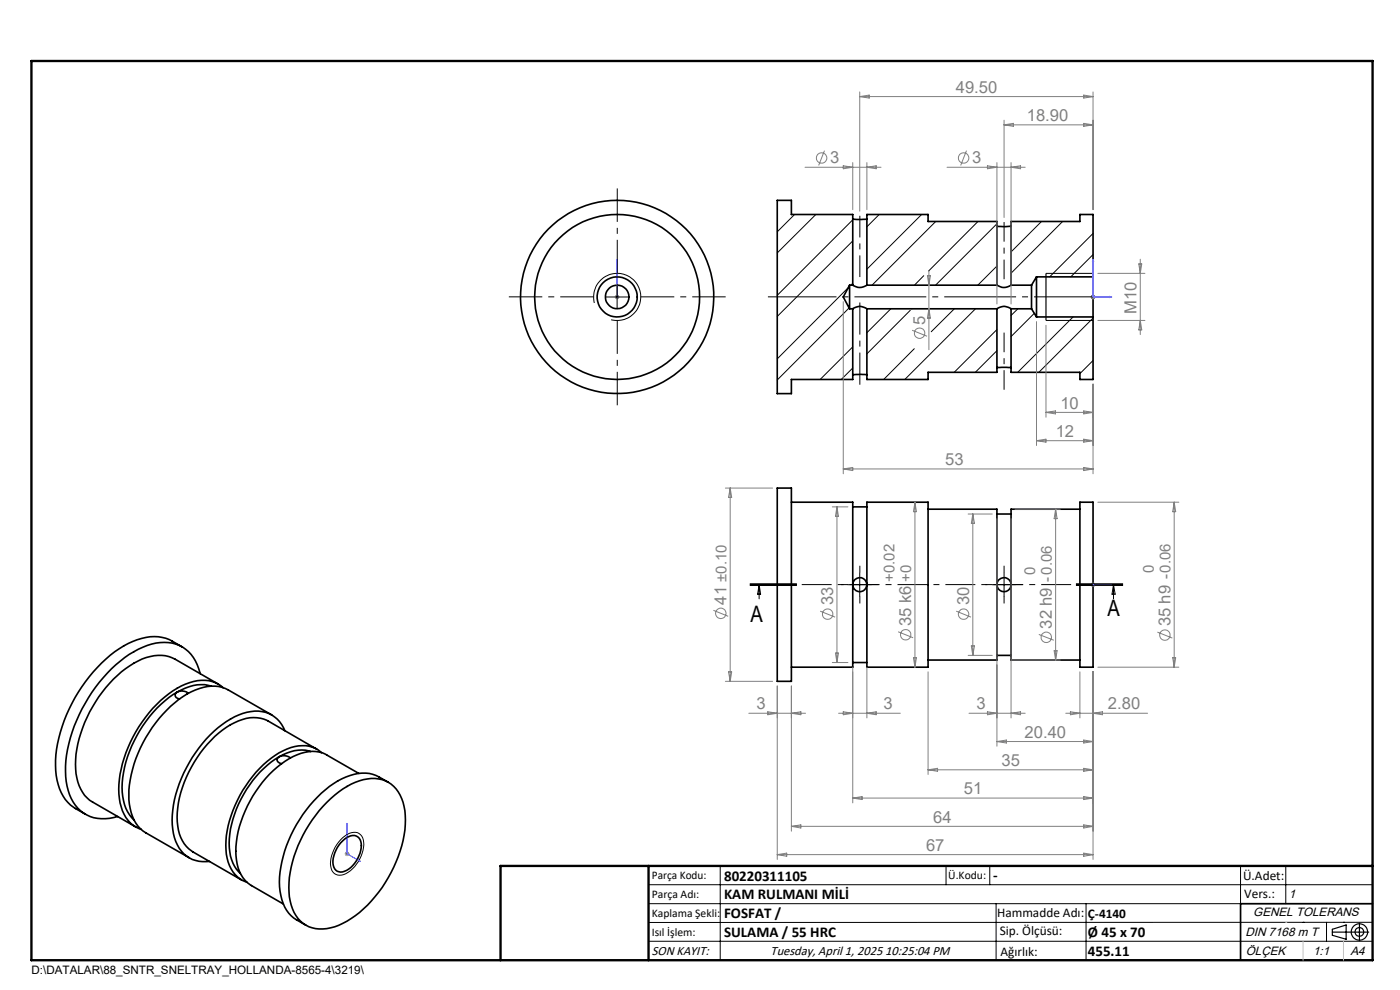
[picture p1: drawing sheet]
<svg xmlns="http://www.w3.org/2000/svg" width="297mm" height="210mm" viewBox="0 0 297 210" stroke-linecap="round" stroke-linejoin="round" font-family="sans-serif">
<g fill="none" stroke="#000" stroke-width=".35">
<path d="M180.9 46.5h3M211.5 48h3M219.9 58.7v8.5M219.9 58.7l-1.1 1.8M219.9 58.7h12M231.9 58.7v8.5M231.9 58.7v-13.2h-2.8v1.5h-14.6v13.5M180.2 60.5v5M180.2 60.5h.7M180.2 65.5h.7M180.2 60.5l-1.3 2.5 1.3 2.5M180.9 60.5a2.52 2.52 0 0 0 3 0"/>
<path d="M180.9 65.5a2.39 2.39 0 0 1 3 0M180.9 79.5h3M180.9 60.5v-15h-13v-3h-3v41h3v-3h13v-15M183.9 60.5h27.6M183.9 65.5h27.6M183.9 60.5v-15h13v1.5h14.6v13.5M183.9 65.5v15h13v-1.5h14.6v-13.5M211.5 60.5a2.52 2.52 0 0 0 3 0M211.5 65.5a2.39 2.39 0 0 1 3 0M211.5 78h3M214.5 60.5h4.3M214.5 65.5h4.3"/>
<path d="M214.5 65.5v13.5h14.6v1.5h2.8v-13.3M218.8 60.5v5M218.8 65.5l1.1 1.7M219.9 67.2h12M164.9 103.5h3v41h-3zM167.9 106.5h13v17.5M180.9 107.5h3M183.9 106.5h13v35h-13zM196.9 108h14.6v32h-14.6M211.5 109h3M229.1 106.5h2.8v35h-2.8zM229.1 108h-14.6v32h14.6"/>
<path d="M38.6 137.2a9.5 9.5 0 0 0-10.4-1.1 28.3 28.3 0 0 0-12.9 13.1 25.6 25.6 0 0 0-3.2 16.3 8.8 8.8 0 0 0 3.9 6l2.1 1.2M180.9 124v17.5h-13M180.9 124a1.5 1.5 0 0 0 1.5 1.5 1.5 1.5 0 0 0 1.5-1.5M180.9 124a1.5 1.5 0 0 1 1.5-1.5 1.5 1.5 0 0 1 1.5 1.5M211.5 139h3M37.6 146.8a25.8 25.8 0 0 0-11.7 20.2 9.2 9.2 0 0 0 2.5 6.9M37.6 146.8a.78 .78 0 0 0-.4 1 .78 .78 0 0 0 .9 .5M37.6 146.8l.1-.1a2.13 2.13 0 0 1 2.2 .4M42.5 142.9a7.8 7.8 0 0 0-10.3-6.3 23.2 23.2 0 0 0-12 9.2 30.9 30.9 0 0 0-6.3 17.8 10.5 10.5 0 0 0 3.8 8.9 8.3 8.3 0 0 0 7.3 .7M44.8 145.5a8.6 8.6 0 0 0-7.2 1.3M46.3 145.1l-9.2-5.3a8.6 8.6 0 0 0-8.7 .9 27.4 27.4 0 0 0-12.4 21.4 9.3 9.3 0 0 0 3 7.6l9.8 5.7M47.3 145.9a6.8 6.8 0 0 0-7.1-1.1 22.5 22.5 0 0 0-11.4 10.4 23.7 23.7 0 0 0-3.5 14.2 7.4 7.4 0 0 0 4.2 6.3l.5 .2"/>
<path d="M57.6 151.7l-9.2-5.3a8.3 8.3 0 0 0-7.8 .3 26.7 26.7 0 0 0-12.2 15.4 16.5 16.5 0 0 0 0 11.8 6.5 6.5 0 0 0 2.5 2.8l9.2 5.3M60.4 155a6.4 6.4 0 0 0-8-3.9 20.1 20.1 0 0 0-10.9 8.6 25.7 25.7 0 0 0-5 15.3 8.2 8.2 0 0 0 4.3 7.3 7.4 7.4 0 0 0 3.6 .4M65.9 159.4a8 8 0 0 0-6.7 1.1M67.2 158.9l-10.3-5.9a7.5 7.5 0 0 0-7.2 .3 24.4 24.4 0 0 0-11.4 14.8 14.2 14.2 0 0 0 .4 10.3 6.3 6.3 0 0 0 2.2 2.3l10.3 5.9M68.2 159.7a6.4 6.4 0 0 0-7.3-.8 22.6 22.6 0 0 0-11 11.9 17.7 17.7 0 0 0-1.5 12.1 6.2 6.2 0 0 0 4 4.2M180.9 140.5h3M59.2 160.5a23.4 23.4 0 0 0-10.6 18.4 8.4 8.4 0 0 0 2.4 6.4M59.2 160.5a.67 .67 0 0 0-.3 1.1l.9 .4M59.2 160.5h.1a2.06 2.06 0 0 1 2.3 .3M69.3 170.2a15.7 15.7 0 0 1 9.5-5.1 6.5 6.5 0 0 1 6.7 5.1 19.2 19.2 0 0 1-1.5 12.6 26.9 26.9 0 0 1-10.4 12.6 8.9 8.9 0 0 1-8.7 .8 8.2 8.2 0 0 1-3.6-6.9 25.4 25.4 0 0 1 5.7-16.3zM72.7 178.4a2.44 2.44 0 0 1 3.4-.7 4 4 0 0 1-.2 4.4 4.9 4.9 0 0 1-3.7 2.9 1.92 1.92 0 0 1-1.6-2.4 7 7 0 0 1 2.1-4.2zM76.1 164.1l-6.8-3.9a7.3 7.3 0 0 0-7.1 .3 24.4 24.4 0 0 0-12.1 21 7.5 7.5 0 0 0 3.2 6.3l6.8 4"/>
<path d="M82.4 165.9a8.3 8.3 0 0 0-6.4-1.8 17.9 17.9 0 0 0-10.3 6.7 26.4 26.4 0 0 0-6.4 17.3 9.1 9.1 0 0 0 3 6.6l2.6 1.5M291.2 191.7h-28v12"/>
<circle cx="130.9" cy="63" r="2.5"/>
<circle cx="130.9" cy="63" r="20.5"/>
<circle cx="130.9" cy="63" r="4.3"/>
<circle cx="130.9" cy="63" r="17.5"/>
<circle cx="213" cy="124" r="1.49"/>
</g>
<g fill="none" stroke="#000" stroke-width=".21">
<path d="M168.6 45.5l-3.7 3.7M173.1 45.5l-8.2 8.1M180.9 51.1l-16 16M180.9 46.6l-16 16M186.5 45.5l-2.6 2.6M195.5 45.5l-11.6 11.6M196 58.5l-2 2M198.5 47l-13.5 13.5M207.5 47l-10.5 10.5M211.5 56.4l-4.1 4.1M211.5 47.5l-13 13M220.9 47l-6.4 6.4"/>
<path d="M221.9 58h10M225.4 47l-10.9 11M231.9 49.5l-9.2 9.2M231.9 54l-4.7 4.7M126.1 64.3a5 5 0 0 1 4.4-6.3 5 5 0 0 1 5.4 5.4 5 5 0 0 1-6.3 4.4M128.4 63h5M130.9 60.5v5M179.9 61.1l-15 15M180.1 65.3l-15.2 15.3M180.9 60.1l-.4 .4M180.9 73.6l-6.9 6.9M180.9 78.1l-2.4 2.4"/>
<path d="M189 65.5l-5.1 5.1M193.1 65.8l-9.2 9.3M193.5 65.5h-.1M194 74l-6.5 6.5M202.5 65.5l-4.9 4.9M206.9 65.5l-15 15M211.5 69.9l-9.1 9.1M211.5 74.4l-4.6 4.6M215.9 65.5l-1.4 1.4M219.4 66.5l-4.9 4.9M221.9 68h10M227.6 67.2l-11.7 11.8"/>
<path d="M231.9 76.5l-2.8 2.8M231.9 67.5l-11.5 11.5M159.1 124.2h10zM159.1 124h10M159.1 123.8h10M161 124l.4 2h-.7zM161 124v3M179.9 124h5M182.4 121.5v5M210.5 124h5M213 121.5v5M228.3 124h10"/>
<path d="M228.3 123.8h10M228.3 124.2h10M236.2 124v3M236.2 124l.4 2h-.7zM72.7 177.7a3 3 0 0 1 3.5-.9 3.2 3.2 0 0 1 .8 3.6 7 7 0 0 1-4.5 5.2 1.9 1.9 0 0 1-2.3-1.8 7.6 7.6 0 0 1 2.5-6.1zM137.6 187.7h153.6M137.6 191.7h153.6M137.6 199.7h153.6M152.8 183.7v20M200.7 183.7v4M210 183.7v4M211.3 191.7v12"/>
<path d="M230.4 191.7v12M263.2 183.7v20M272.8 183.7v8M276.4 195.6h.1M281.4 195.6v4.1M285 195.6h.1M291.2 195.6l-153.6 .1"/>
</g>
<g fill="none" stroke="#808080" stroke-width=".21">
<path d="M182.4 19.5v25.3M231.9 19.5v25M170.8 35.5h16.1M174.9 32l-1.2 3.1M178.9 35.2l2 .3-2 .3zM180.9 34.5v10M182.4 20.5h49.5M182.4 20.5l2-.3v.6zM183.9 34.5v10M183.9 35.5l2-.3v.6zM200.9 35.5h16.6M205 32l-1.2 3.1"/>
<path d="M209.5 35.2l2 .3-2 .3zM211.5 34.5v30M213 25.5v20.6M213 26.5h18.9M213 26.5l2-.3v.6zM214.5 34.5v30M214.5 35.5l2-.3v.6zM229.9 20.2l2 .3-2 .3zM229.9 26.2l2 .3-2 .3zM196.7 58.5h.7l-.3 2zM197.1 57.5v16.7M232.9 58h10"/>
<path d="M241.6 56h.6l-.3 2zM241.9 55v16M130.4 63h1M130.6 62.6l.7 .8M130.9 62.5v1M131.3 62.6l-.7 .8M178.9 64v36.5M193.5 70.1l3.2 1.2M197.1 65.5l.3 2h-.7zM219.9 68.2v26.3M221.9 69v19.5M231.4 63h1"/>
<path d="M231.5 62.6l.7 .8M231.9 62.5v1M232.2 62.6l-.7 .8M232.9 68h10M241.9 68l.3 2h-.6zM178.9 99.5l2-.3v.6zM178.9 99.5h53M219.9 93.5l2-.3v.6zM219.9 93.5h12M221.9 87.5h10M221.9 87.5l2-.3v.6zM229.9 87.2l2 .3-2 .3z"/>
<path d="M229.9 93.2l2 .3-2 .3zM229.9 99.2l2 .3-2 .3zM231.9 81.5v19M153.9 103.5h10M154.9 103.5v41M154.9 103.5l.3 2h-.6zM176.6 107.5h3.3M177.6 107.5v33M177.6 107.5l.3 2h-.7zM194.1 106.5v35M194.1 106.5l.3 2h-.6zM205.4 109h5.1"/>
<path d="M206.4 109v30M206.4 109l.3 2h-.6zM211.5 110v48.3M214.5 110v42.3M215.3 108h9.6M223.9 108v32M223.9 108l.4 2h-.7zM232.9 106.5h17.2M249.1 106.5l.3 2h-.6zM249.1 106.5v35M151.3 129.5l3.2 1.2M174 129.6l3.2 1.3"/>
<path d="M177.2 138.5h.7l-.3 2zM190.5 134l3.2 1.3M193.8 139.5h.6l-.3 2zM202.8 129.6l3.2 1.3M205.4 139h5.1M206.1 137h.6l-.3 2zM220.4 134.6l3.2 1.2M223.6 138h.7l-.4 2zM231.4 124h1M231.5 123.7l.7 .7M231.9 123.5v1M232.2 123.7l-.7 .7"/>
<path d="M245.5 134.1l3.2 1.3M248.8 139.5h.6l-.3 2zM153.9 144.5h10M154.6 142.5h.6l-.3 2zM158.9 151.3h12M162.9 151l2 .3-2 .3zM164.9 145.5v36.8M167.9 145.5v30.8M167.9 151.3l2-.3v.6zM176.6 140.5h3.3M177.9 151.3h13.1M178.9 151l2 .3-2 .3z"/>
<path d="M180.9 141.5v28.8M183.9 141.5v10.8M183.9 151.3l2-.3v.6zM196.9 142.5v21.8M205.6 151.3h11.9M209.5 151l2 .3-2 .3zM211.5 157.3h20.4M211.5 157.3l2-.3v.6zM214.5 151.3l2-.3v.6zM214.6 140h10.3M226.1 151.3h17.4M227.1 151l2 .3-2 .3z"/>
<path d="M229.1 142.5v9.8M229.9 157l2 .3-2 .3zM231.9 142.5v39.8M231.9 151.3l2-.3v.6zM232.9 141.5h17.2M167.9 175.3h64M167.9 175.3l2-.3v.6zM180.9 169.3h51M180.9 169.3l2-.3v.6zM196.9 163.3h35M196.9 163.3l2-.3v.6zM229.9 163l2 .3-2 .3z"/>
<path d="M229.9 169l2 .3-2 .3zM229.9 175l2 .3-2 .3zM73.1 181.1h1.1M73.3 180.8l.7 .7M73.6 180.6v1M74 180.8l-.7 .7M164.9 181.3h67M164.9 181.3l2-.3v.6zM229.9 181l2 .3-2 .3z"/>
<circle cx="174.3" cy="33.5" r="1.11"/>
<circle cx="204.4" cy="33.5" r="1.11"/>
<circle cx="195.1" cy="70.7" r="1.12"/>
<circle cx="152.9" cy="130.1" r="1.1"/>
<circle cx="175.6" cy="130.3" r="1.11"/>
<circle cx="192.1" cy="134.7" r="1.1"/>
<circle cx="204.4" cy="130.3" r="1.1"/>
<circle cx="221.9" cy="135.2" r="1.1"/>
<circle cx="247.1" cy="134.7" r="1.1"/>
</g>
<g fill="none" stroke="#000" stroke-width=".25">
<path d="M221.9 58v10M282.6 197.7h7.8M282.6 197.1l3-.9v3l-3-.8zM288.4 195.8v3.8M106.2 203.7h185"/>
<circle cx="288.4" cy="197.7" r="1.74"/>
<circle cx="288.4" cy="197.7" r=".93"/>
</g>
<g fill="none" stroke="#00f" stroke-width=".21">
<path d="M130.9 55v.4v-.4M130.9 55v8M231.9 55l.1 .4h-.2zM231.9 55v8h4M130.9 62.9v.2zM130.9 63h.1M235.5 62.9l.4 .1-.4 .1zM231.8 124h.2zM231.9 124h.1M231.9 124h4M235.9 124h-.4h.4M73.6 174.6l.1 .3h-.1z"/>
<path d="M73.6 174.6v6.5l2.8 1.6M76.2 182.5l.2 .2h-.2z"/>
</g>
<path d="M130.9 58v-18M125.9 63h-18M130.9 68v18M135.9 63h18" fill="none" stroke="#000" stroke-width=".21" stroke-dasharray="15.2 1.3 1.3 1.3" stroke-dashoffset="8.1" stroke-linecap="butt"/>
<path d="M233.9 63h-71" fill="none" stroke="#000" stroke-width=".21" stroke-dasharray="15.2 1.3 1.3 1.3" stroke-dashoffset=".7" stroke-linecap="butt"/>
<path d="M182.4 58.8v-13" fill="none" stroke="#000" stroke-width=".21" stroke-dasharray="15.2 1.3 1.3 1.3" stroke-dashoffset="10.6" stroke-linecap="butt"/>
<path d="M182.4 81.6v-17.4" fill="none" stroke="#000" stroke-width=".21" stroke-dasharray="15.2 1.3 1.3 1.3" stroke-dashoffset="8.4" stroke-linecap="butt"/>
<path d="M213 59.2v-12.1M213 82.7v-12.1" fill="none" stroke="#000" stroke-width=".21" stroke-dasharray="15.2 1.3 1.3 1.3" stroke-dashoffset="11.1" stroke-linecap="butt"/>
<path d="M179.9 124h-1.5M182.4 121.5v-1.5M182.4 126.5v1.5M184.9 124h1.5M210.5 124h-1.5M213 121.5v-1.5M213 126.5v1.5M215.5 124h1.5" fill="none" stroke="#000" stroke-width=".21" stroke-dasharray="15.2 1.3 1.3 1.3" stroke-linecap="butt"/>
<path d="M238.3 124h-79.2" fill="none" stroke="#000" stroke-width=".21" stroke-dasharray="6.3 1.3 1.3 1.3" stroke-dashoffset="-.9" stroke-linecap="butt"/>
<path d="M6.7 12.9h284.5v190.8h-284.5zM137.6 183.7v20M291.2 183.7h-185v20" fill="none" stroke="#000" stroke-width=".5"/>
<path d="M276.4 199.7v4M285 199.7v4" fill="none" stroke="#c0c0c0" stroke-width=".21"/>
<path d="M272.8 195.6h.1" fill="none" stroke="#c0c0c0" stroke-width=".25"/>
<g fill="#00f">
<path d="M235.5 124h.4zM231.8 124h.2z"/>
<path d="M130.9 62.9v.2zM130.9 55v.4zM76.2 182.5l.2 .2h-.2zM73.6 174.6l.1 .3h-.1z"/>
<path d="M235.5 62.9l.4 .1-.4 .1zM231.9 55l.1 .4h-.2zM235.5 62.9l.4 .1-.4 .1zM231.9 55l.1 .4h-.2z"/>
</g>
<g font-size="4.8">
<text x="159.2" y="131.8">A</text>
<text x="234.9" y="130.6">A</text>
</g>
<g font-size="3.5" fill="#808080">
<text x="202.8" y="19.7">49.50</text>
<text x="217.8" y="25.7">18.90</text>
<text x="176.1" y="34.7">3</text>
<text x="206.3" y="34.7">3</text>
<text x="196.3" y="68.8" transform="rotate(-90 196.3 68.8)">5</text>
<text x="241.1" y="66.5" transform="rotate(-90 241.1 66.5)">M10</text>
<text x="225" y="86.7">10</text>
<text x="224" y="92.7">12</text>
<text x="200.5" y="98.7">53</text>
<text x="154.1" y="128.3" transform="rotate(-90 154.1 128.3)">41 ±0.10</text>
<text x="176.8" y="128.4" transform="rotate(-90 176.8 128.4)">33</text>
<text x="205.6" y="128.4" transform="rotate(-90 205.6 128.4)">30</text>
<text x="193.3" y="132.8" transform="rotate(-90 193.3 132.8)">35 k6</text>
<text x="223.2" y="133.4" transform="rotate(-90 223.2 133.4)">32 h9</text>
<text x="248.3" y="132.9" transform="rotate(-90 248.3 132.9)">35 h9 -0.06</text>
<text x="160.5" y="150.5">3</text>
<text x="187.5" y="150.5">3</text>
<text x="207.2" y="150.5">3</text>
<text x="235" y="150.5">2.80</text>
<text x="217.4" y="156.5">20.40</text>
<text x="212.5" y="162.5">35</text>
<text x="204.5" y="168.5">51</text>
<text x="198" y="174.5">64</text>
<text x="196.5" y="180.5">67</text>
</g>
<g font-size="3.2" fill="#808080">
<text x="189.8" y="123.4" transform="rotate(-90 189.8 123.4)">+0.02</text>
<text x="193.3" y="123.4" transform="rotate(-90 193.3 123.4)">+0</text>
<text x="219.6" y="121.9" transform="rotate(-90 219.6 121.9)">0</text>
<text x="223.1" y="123.4" transform="rotate(-90 223.1 123.4)">-0.06</text>
<text x="244.8" y="121.4" transform="rotate(-90 244.8 121.4)">0</text>
</g>
<g font-size="3.2">
<text x="153.6" y="190.8">KAM RULMANI MİLİ</text>
<text x="153.6" y="186.8">80220311105</text>
<text x="210.7" y="186.6">-</text>
<text x="153.6" y="194.8">FOSFAT /</text>
<text x="153.6" y="198.8">SULAMA / 55 HRC</text>
<text x="230.8" y="198.7">Ø 45 x 70</text>
<text x="230.8" y="202.8">455.11</text>
</g>
<g font-size="2.8">
<text x="263.7" y="186.7">Ü.Adet:</text>
<text x="263.9" y="190.5">Vers.:</text>
<text x="211.5" y="194.5">Hammadde Adı:</text>
<text x="230.8" y="194.7">Ç-4140</text>
<text x="138.3" y="202.6">SON KAYIT:</text>
<text x="163.5" y="202.6">Tuesday, April 1, 2025 10:25:04 PM</text>
<text x="212.1" y="198.4">Sip. Ölçüsü:</text>
<text x="212.2" y="202.7">Ağırlık:</text>
</g>
<g font-size="2.6">
<text x="273.4" y="190.4">1</text>
<text x="265.9" y="194.4">GENEL TOLERANS</text>
<text x="264.2" y="198.5">DIN 7168 m T</text>
<text x="264.3" y="202.6">ÖLÇEK</text>
<text x="278.5" y="202.6">1:1</text>
<text x="286.5" y="202.6">A4</text>
</g>
<g font-size="2.5">
<text x="138.3" y="186.4">Parça Kodu:</text>
<text x="138.3" y="190.5">Parça Adı:</text>
<text x="201.2" y="186.5">Ü.Kodu:</text>
<text x="138.3" y="194.5">Kaplama Şekli:</text>
<text x="138.3" y="198.6">Isıl İşlem:</text>
<text x="6.7" y="206.7">D:\DATALAR\88_SNTR_SNELTRAY_HOLLANDA-8565-4\3219\</text>
</g>
</svg>
